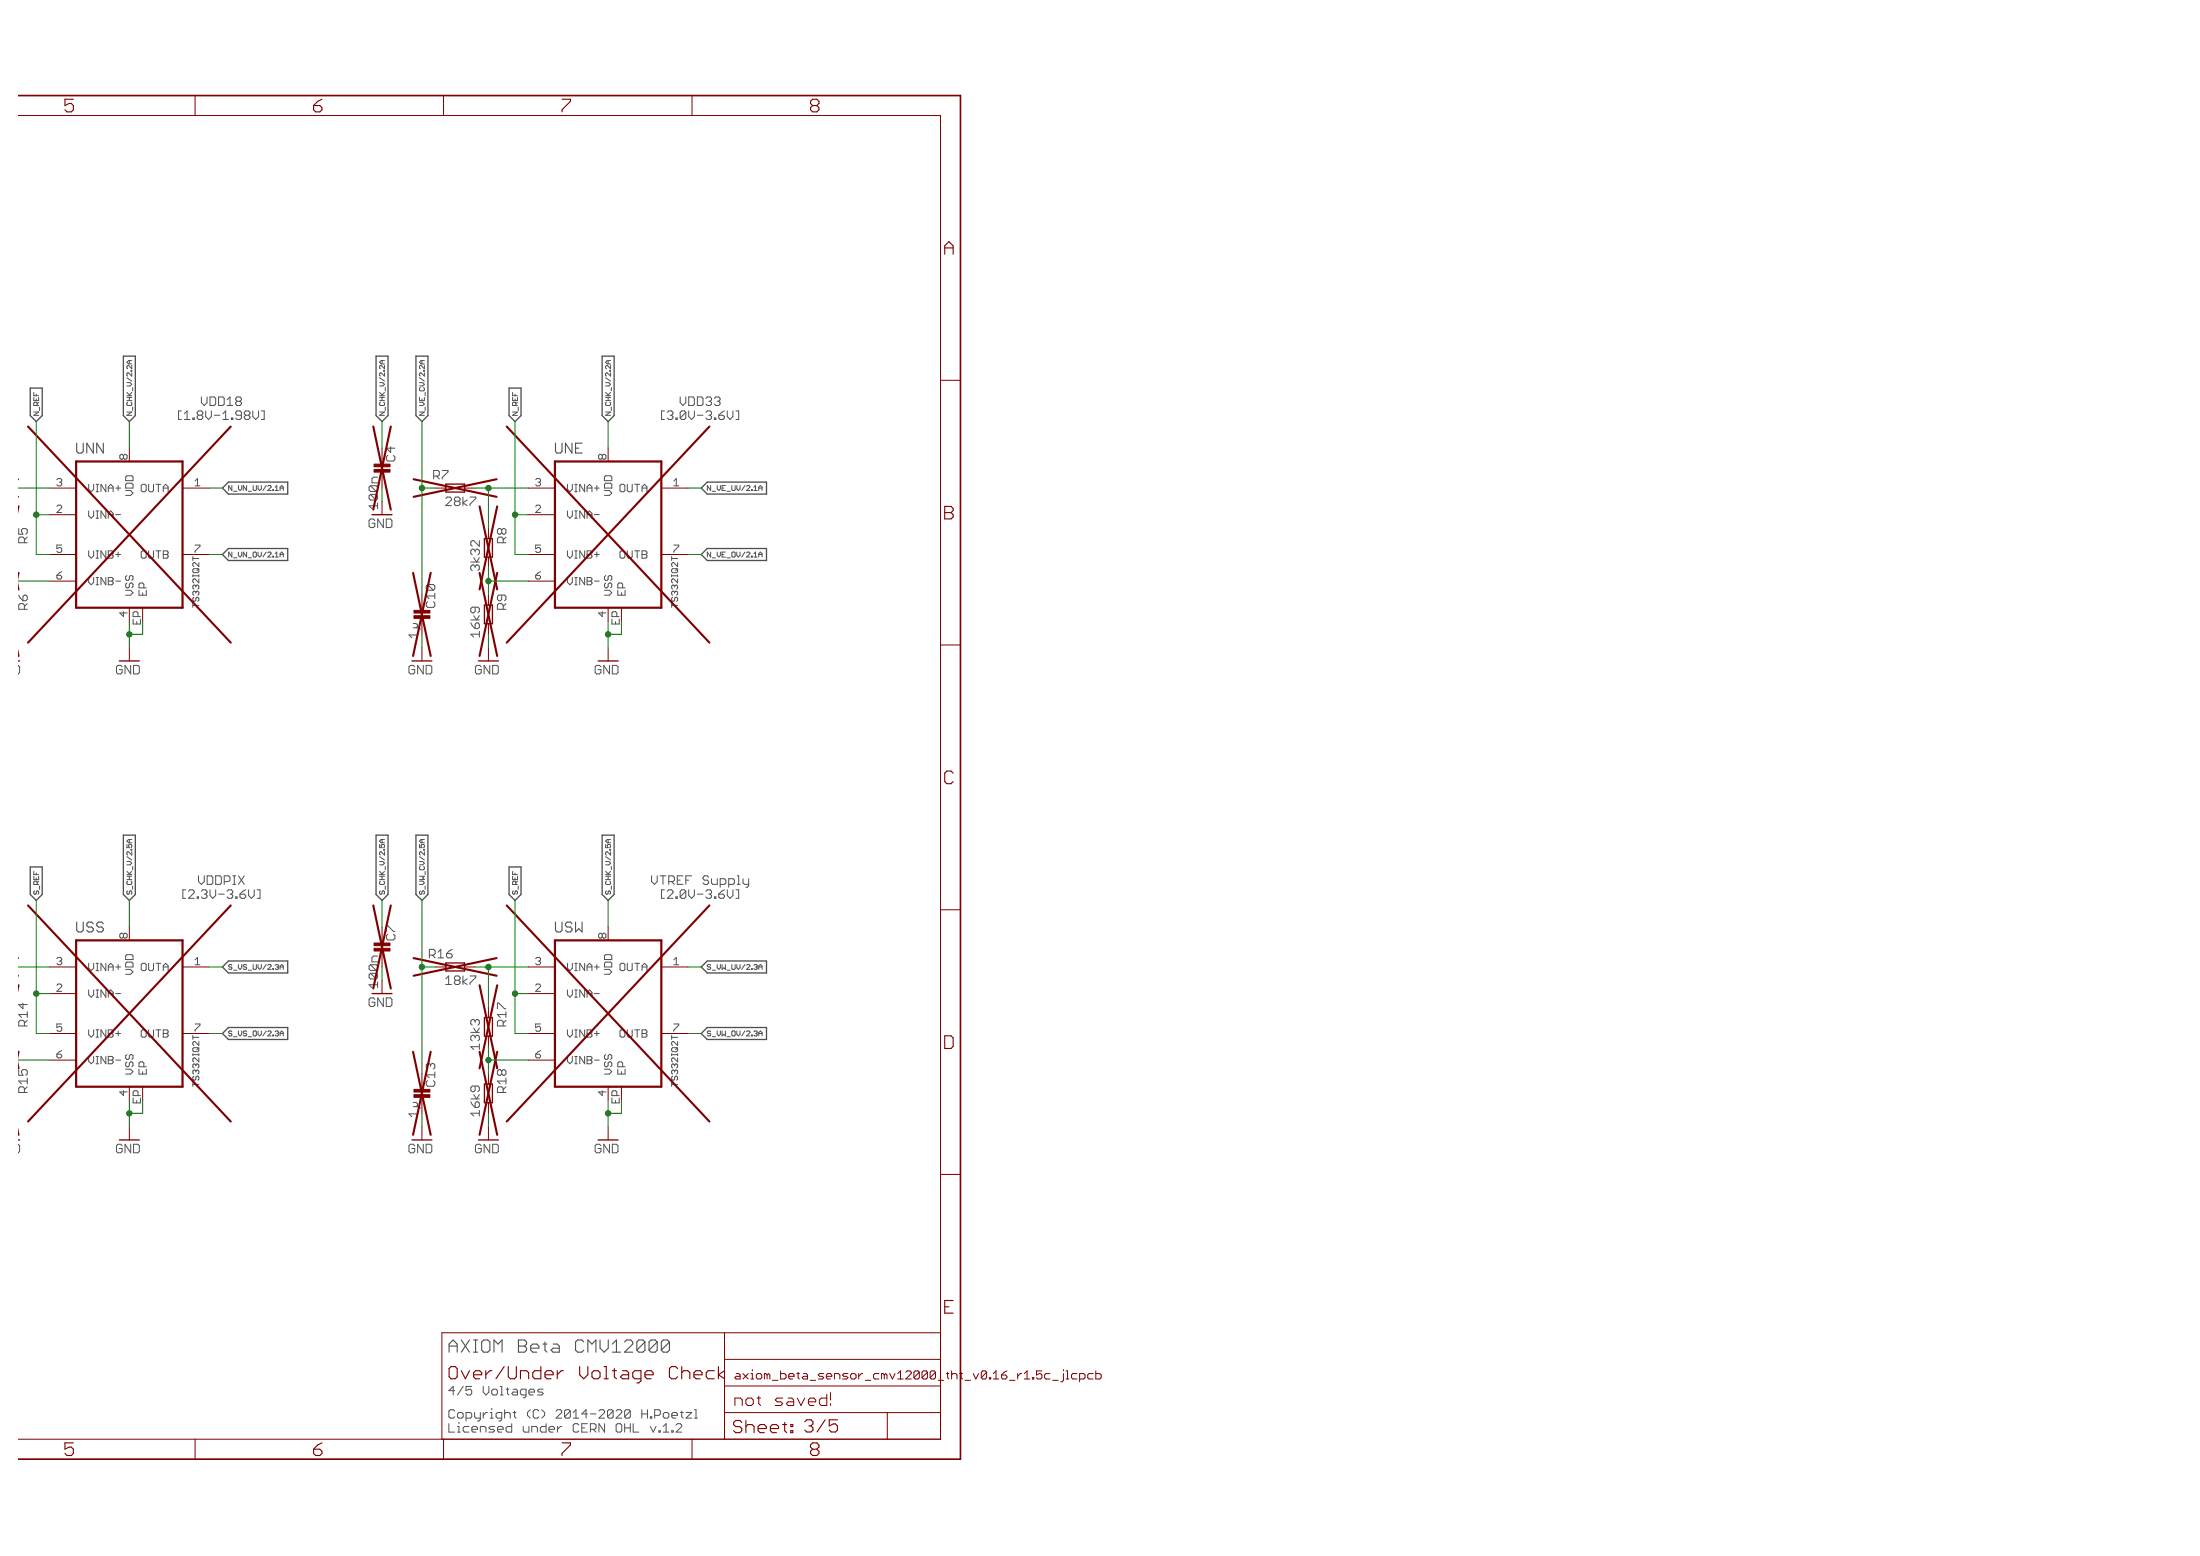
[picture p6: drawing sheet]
<svg xmlns="http://www.w3.org/2000/svg" width="420mm" height="297mm" viewBox="0 0 420 297" stroke-linecap="round" stroke-linejoin="round" font-family="sans-serif">
<path d="M127.5 255.8l.3 .4M127.8 256.2v1.5l-.3 .4M127.8 256.2l-1.5 1.5" fill="none" stroke="#505050" stroke-width=".21"/>
<g fill="none" stroke="#505050" stroke-width=".19">
<path d="M53.5 93.2h.6M53.8 92.7l.3 .3v.6M144.9 93.2h.6M145.2 92.7l.3 .3v.6M53.5 105.9h.6M53.8 105.4l.3 .3v.6M144.9 105.9h.6M145.2 105.4l.3 .3v.6M53.5 184.6h.6M53.5 197.3h.6M53.8 196.8l.3 .3v.7M53.8 184.1l.3 .3v.7"/>
<path d="M144.9 184.6h.6M144.9 197.3h.6M145.2 184.1l.3 .3v.7M145.2 196.8l.3 .3v.7M130.2 272v.3l-1.1 1.1h1.1"/>
</g>
<g fill="none" stroke="#505050" stroke-width=".25">
<path d="M5.8 74.1h2.3v5.2l-1.2 1.2-1.1-1.2zM23.6 68h2.2v11.3l-1.1 1.2-1.1-1.2zM71.8 68h2.3v11.3l-1.1 1.2-1.2-1.2zM79.4 68h2.3v11.3l-1.1 1.2-1.2-1.2zM97.2 74.1h2.3v5.2l-1.1 1.2-1.2-1.2zM115 68h2.3v11.3l-1.2 1.2-1.1-1.2zM43.6 92h11.3v2.3h-11.3l-1.1-1.1zM133.9 93.2l1.2-1.2h11.3v2.3h-11.3zM43.6 104.7h11.3v2.3h-11.3l-1.1-1.1zM133.9 105.9l1.2-1.2h11.3v2.3h-11.3zM23.6 159.4h2.2v11.4l-1.1 1.1-1.1-1.1zM71.8 159.4h2.3v11.4l-1.1 1.1-1.2-1.1z"/>
<path d="M79.4 159.4h2.3v11.4l-1.1 1.1-1.2-1.1zM115 159.4h2.3v11.4l-1.2 1.1-1.1-1.1zM5.8 165.5h2.3v5.3l-1.2 1.1-1.1-1.1zM97.2 165.5h2.3v5.3l-1.1 1.1-1.2-1.1zM42.5 197.3l1.1-1.1h11.3v2.2h-11.3zM42.5 184.6l1.1-1.1h11.3v2.2h-11.3zM133.9 184.6l1.2-1.1h11.3v2.2h-11.3zM133.9 197.3l1.2-1.1h11.3v2.2h-11.3z"/>
</g>
<g fill="none" stroke="#800000" stroke-width=".19">
<path d="M37.3 18.2v3.9M84.7 18.2v3.9M132.2 18.2v3.9M3.4 22.1h176.2v252.6h-176.2M179.6 72.6h3.8M9.5 93.2h5M9.5 98.3h5M24.7 85.6v2.5M34.9 93.2h5M73 90.1v3.1M73 95.7v2.6M83.1 93.2h2.1"/>
<path d="M88.7 93.2h2M100.9 93.2h5.1M100.9 98.3h5.1M116.1 85.6v2.5M126.3 93.2h5.1M9.5 105.9h5M9.5 110.9h5M34.9 105.9h5M93.3 100.8v2M93.3 106.4v2M93.3 113.5v2M93.3 119.1v2"/>
<path d="M100.9 105.9h5.1M100.9 110.9h5.1M126.3 105.9h5.1M24.7 123.6v2.6M80.6 123.6v2.6M93.3 123.6v2.6M116.1 123.6v2.6M179.6 123.1h3.8M24.7 177v2.5M116.1 177v2.5M179.6 173.7h3.8M9.5 184.6h5"/>
<path d="M9.5 189.7h5M9.5 197.3h5M34.9 184.6h5M34.9 197.3h5M73 181.5v3.1M73 187.1v2.6M83.1 184.6h2.1M88.7 184.6h2M93.3 192.2v2M93.3 197.8v2M100.9 184.6h5.1M100.9 189.7h5.1"/>
<path d="M100.9 197.3h5.1M126.3 184.6h5.1M126.3 197.3h5.1M9.5 202.4h5M24.7 215.1v2.5M80.6 215.1v2.5M93.3 204.9v2M93.3 210.5v2M93.3 215.1v2.5M100.9 202.4h5.1M116.1 215.1v2.5M179.6 224.2h3.8"/>
<path d="M138.4 254.4v5.1h41.2M179.6 254.4h-95.2v20.3M37.3 274.7v3.9M84.7 274.7v3.9M132.2 274.7v3.9M138.4 269.7h41.2M169.5 269.7v5M179.6 264.6h-41.2v10.1M210 262.2l.3 .3v.5l-.3 .2"/>
</g>
<path d="M14.5 88.1h20.4v27.9h-20.4zM106 88.1h20.3v27.9h-20.3zM14.5 179.5h20.4v28h-20.4zM106 179.5h20.3v28h-20.3z" fill="none" stroke="#800000" stroke-width=".42"/>
<g fill="none" stroke="#800000" stroke-width=".4">
<path d="M3.5 96.7l-.1 .4M5.4 81.4l38.7 41.3M44.1 81.4l-38.7 41.3M71.3 81.4l3.3 15.9M74.6 81.4l-3.3 15.9M79 91.5l15.8 3.3M91.6 96.7l3.4 15.8M94.8 91.5l-15.8 3.3M95 96.7l-3.4 15.8M96.8 81.4l38.7 41.3M135.5 81.4l-38.7 41.3M3.4 112.1l.1 .4"/>
<path d="M3.5 109.4l-.1 .4M78.9 109.4l3.4 15.8M82.3 109.4l-3.4 15.8M91.6 109.4l3.4 15.8M95 109.4l-3.4 15.8M3.4 124.8l.1 .4M5.4 172.8l38.7 41.3M44.1 172.8l-38.7 41.3M71.3 172.8l3.3 15.9M74.6 172.8l-3.3 15.9M96.8 172.8l38.7 41.3M135.5 172.8l-38.7 41.3"/>
<path d="M3.5 188.1l-.1 .4M79 182.9l15.8 3.4M91.6 188.1l3.4 15.8M94.8 182.9l-15.8 3.4M95 188.1l-3.4 15.8M3.4 216.2l.1 .4M3.5 200.8l-.1 .4M78.9 200.8l3.4 15.8M82.3 200.8l-3.4 15.8M91.6 200.8l3.4 15.8M95 200.8l-3.4 15.8"/>
</g>
<path d="M85.2 93.9v-1.5h3.5v1.5M92.5 102.8h1.5v3.6h-1.5zM92.5 115.5h1.5v3.6h-1.5zM85.2 185.4v-1.6h3.5v1.6M92.5 194.2h1.5v3.6h-1.5zM92.5 206.9h1.5v3.6h-1.5z" fill="none" stroke="#800000" stroke-width=".25"/>
<g fill="#800000" stroke="#800000" stroke-width=".19">
<path d="M71.4 89.6h3.1v.5h-3.1z"/>
<path d="M71.4 88.6h3.1v.5h-3.1z"/>
<path d="M71.4 181h3.1v.5h-3.1z"/>
<path d="M71.4 180h3.1v.5h-3.1z"/>
<path d="M79.1 117.5h3v.5h-3z"/>
<path d="M79.1 116.5h3v.5h-3z"/>
<path d="M79.1 209h3v.5h-3z"/>
<path d="M79.1 208h3v.5h-3z"/>
</g>
<path d="M3.4 18.2h180v260.4h-180" fill="none" stroke="#800000" stroke-width=".32"/>
<g fill="none" stroke="#008000" stroke-width=".19">
<path d="M3.4 93.2h6.1M6.9 80.5v25.4h2.6M6.9 98.3h2.6M24.7 80.5v5.1M39.9 93.2h2.6M73 80.5v5.1M73 93.2v2.5M80.6 80.5v33M80.6 93.2h2.5M90.7 93.2h10.2M93.3 93.2v7.6M98.4 80.5v25.4h2.5"/>
<path d="M98.4 98.3h2.5M116.1 80.5v5.1M131.4 93.2h2.5M3.4 110.9h6.1M24.7 118.6v5M27.2 118.6v2.5h-2.5M39.9 105.9h2.6M93.3 108.4v5.1M93.3 110.9h7.6M116.1 118.6v5M118.7 118.6v2.5h-2.6M131.4 105.9h2.5"/>
<path d="M80.6 121.1v2.5M93.3 121.1v2.5M6.9 171.9v25.4h2.6M24.7 171.9v5.1M73 171.9v5.1M80.6 171.9v33M98.4 171.9v25.4h2.5M116.1 171.9v5.1M3.4 184.6h6.1M6.9 189.7h2.6M39.9 184.6h2.6M39.9 197.3h2.6"/>
<path d="M73 184.6v2.5M80.6 184.6h2.5M90.7 184.6h10.2M93.3 184.6v7.6M93.3 199.8v5.1M98.4 189.7h2.5M131.4 184.6h2.5M131.4 197.3h2.5M3.4 202.4h6.1M24.7 210v5.1M27.2 210v2.5h-2.5M80.6 212.5v2.6"/>
<path d="M93.3 212.5v2.6M93.3 202.4h7.6M116.1 210v5.1M118.7 210v2.5h-2.6"/>
</g>
<g fill="#008000" stroke="#008000" stroke-width=".19">
<circle cx="116.1" cy="121.1" r=".51"/>
<circle cx="24.7" cy="212.5" r=".51"/>
<circle cx="116.1" cy="212.5" r=".51"/>
<circle cx="24.7" cy="121.1" r=".51"/>
<circle cx="93.3" cy="110.9" r=".51"/>
<circle cx="93.3" cy="93.2" r=".51"/>
<circle cx="80.6" cy="93.2" r=".51"/>
<circle cx="93.3" cy="184.6" r=".51"/>
<circle cx="93.3" cy="202.4" r=".51"/>
<circle cx="80.6" cy="184.6" r=".51"/>
<circle cx="6.9" cy="98.3" r=".51"/>
<circle cx="98.4" cy="98.3" r=".51"/>
<circle cx="98.4" cy="189.7" r=".51"/>
<circle cx="6.9" cy="189.7" r=".51"/>
</g>
<g font-size="3.7" fill="#800000">
<text x="12.2" y="21.4">5</text>
<text x="59.7" y="21.4">6</text>
<text x="107.2" y="21.4">7</text>
<text x="154.6" y="21.4">8</text>
<text x="180.3" y="48.6">A</text>
<text x="180.3" y="99.2">B</text>
<text x="180.3" y="149.7">C</text>
<text x="180.3" y="200.2">D</text>
<text x="180.3" y="250.8">E</text>
<text x="12.2" y="277.9">5</text>
<text x="59.7" y="277.9">6</text>
<text x="107.2" y="277.9">7</text>
<text x="154.6" y="277.9">8</text>
</g>
<text font-size="3.6" fill="#505050" x="85.5" y="258.2">AXIOM Beta CMV12000</text>
<g font-size="3.6" fill="#800000">
<text x="85.5" y="263.3">Over/Under Voltage Check</text>
<text x="139.8" y="273.6">Sheet: 3/5</text>
</g>
<text font-size="3.2" fill="#800000" x="140.1" y="268.4">not saved!</text>
<g font-size="2.9" fill="#505050">
<text x="14.4" y="86.6">UNN</text>
<text x="105.8" y="86.6">UNE</text>
<text x="14.4" y="178">USS</text>
<text x="105.8" y="178">USW</text>
</g>
<g font-size="2.5" fill="#505050">
<text x="38.5" y="77.5">VDD18</text>
<text x="130" y="77.5">VDD33</text>
<text x="33.3" y="80.2">[1.8V-1.98V]</text>
<text x="125.5" y="80.2">[3.0V-3.6V]</text>
<text x="82.7" y="91.5">R7</text>
<text x="72" y="96.6" transform="rotate(-90 72 96.6)">100n</text>
<text x="5.1" y="103.6" transform="rotate(-90 5.1 103.6)">R5</text>
<text x="96.5" y="103.6" transform="rotate(-90 96.5 103.6)">R8</text>
<text x="91.5" y="108.9" transform="rotate(-90 91.5 108.9)">3k32</text>
<text x="5.1" y="116.3" transform="rotate(-90 5.1 116.3)">R6</text>
<text x="96.5" y="116.3" transform="rotate(-90 96.5 116.3)">R9</text>
<text x="91.5" y="121.6" transform="rotate(-90 91.5 121.6)">16k9</text>
<text x="34" y="171.6">[2.3V-3.6V]</text>
<text x="37.8" y="168.9">VDDPIX</text>
<text x="124.7" y="168.9">VTREF Supply</text>
<text x="125.5" y="171.6">[2.0V-3.6V]</text>
<text x="82" y="182.9">R16</text>
<text x="72" y="188.1" transform="rotate(-90 72 188.1)">100n</text>
<text x="5.1" y="195.7" transform="rotate(-90 5.1 195.7)">R14</text>
<text x="96.5" y="195.7" transform="rotate(-90 96.5 195.7)">R17</text>
<text x="91.5" y="200.3" transform="rotate(-90 91.5 200.3)">13k3</text>
<text x="96.5" y="208.4" transform="rotate(-90 96.5 208.4)">R18</text>
<text x="91.5" y="213" transform="rotate(-90 91.5 213)">16k9</text>
<text x="85.5" y="266.4">4/5 Voltages</text>
<text x="85.5" y="270.8">Copyright (C) 2014-2020 H.Poetzl</text>
<text x="85.5" y="273.5">Licensed under CERN OHL v.1.2</text>
</g>
<g font-size="2.5" fill="#800000">
<text x="75.3" y="88.1" transform="rotate(-90 75.3 88.1)">C4</text>
<text x="70.2" y="100.8">GND</text>
<text x="85" y="96.6">28k7</text>
<text x="82.9" y="116" transform="rotate(-90 82.9 116)">C10</text>
<text x="79.6" y="121.6" transform="rotate(-90 79.6 121.6)">1µ</text>
<text x="-.9" y="128.7">GND</text>
<text x="22" y="128.7">GND</text>
<text x="77.9" y="128.7">GND</text>
<text x="90.6" y="128.7">GND</text>
<text x="113.4" y="128.7">GND</text>
<text x="75.3" y="179.5" transform="rotate(-90 75.3 179.5)">C7</text>
<text x="85" y="188">18k7</text>
<text x="70.2" y="192.2">GND</text>
<text x="5.1" y="208.4" transform="rotate(-90 5.1 208.4)">R15</text>
<text x="82.9" y="207.4" transform="rotate(-90 82.9 207.4)">C13</text>
<text x="79.6" y="213" transform="rotate(-90 79.6 213)">1µ</text>
<text x="-.9" y="220.1">GND</text>
<text x="22" y="220.1">GND</text>
<text x="77.9" y="220.1">GND</text>
<text x="90.6" y="220.1">GND</text>
<text x="113.4" y="220.1">GND</text>
</g>
<g font-size="2.3" fill="#800000">
<text x="140.1" y="263.3">axiom_beta_sensor_cmv12000_t</text>
<text x="179.8" y="263.3">ht_</text>
<text x="184.1" y="263.3">v0.16_r1.5c_jlcpcb</text>
</g>
<g font-size="2.1" fill="#505050">
<text x="24.2" y="87.7" transform="rotate(-90 24.2 87.7)">8</text>
<text x="115.6" y="87.7" transform="rotate(-90 115.6 87.7)">8</text>
<text x="10.7" y="92.8">3</text>
<text x="16.7" y="93.9">VINA+</text>
<text x="25.3" y="94.3" transform="rotate(-90 25.3 94.3)">VDD</text>
<text x="27.2" y="93.9">OUTA</text>
<text x="37" y="92.8">1</text>
<text x="102.2" y="92.8">3</text>
<text x="108.1" y="93.9">VINA+</text>
<text x="116.7" y="94.3" transform="rotate(-90 116.7 94.3)">VDD</text>
<text x="118.6" y="93.9">OUTA</text>
<text x="128.5" y="92.8">1</text>
<text x="10.7" y="97.9">2</text>
<text x="16.7" y="99">VINA-</text>
<text x="102.2" y="97.9">2</text>
<text x="108.1" y="99">VINA-</text>
<text x="10.7" y="105.5">5</text>
<text x="16.7" y="106.6">VINB+</text>
<text x="27.2" y="106.6">OUTB</text>
<text x="37" y="105.5">7</text>
<text x="102.2" y="105.5">5</text>
<text x="108.1" y="106.6">VINB+</text>
<text x="118.6" y="106.6">OUTB</text>
<text x="128.5" y="105.5">7</text>
<text x="10.7" y="110.6">6</text>
<text x="16.7" y="111.7">VINB-</text>
<text x="25.3" y="113.7" transform="rotate(-90 25.3 113.7)">VSS</text>
<text x="27.8" y="113.7" transform="rotate(-90 27.8 113.7)">EP</text>
<text x="102.2" y="110.6">6</text>
<text x="108.1" y="111.7">VINB-</text>
<text x="116.7" y="113.7" transform="rotate(-90 116.7 113.7)">VSS</text>
<text x="119.3" y="113.7" transform="rotate(-90 119.3 113.7)">EP</text>
<text x="24.2" y="117.7" transform="rotate(-90 24.2 117.7)">4</text>
<text x="115.6" y="117.7" transform="rotate(-90 115.6 117.7)">4</text>
<text x="24.2" y="179.2" transform="rotate(-90 24.2 179.2)">8</text>
<text x="115.6" y="179.2" transform="rotate(-90 115.6 179.2)">8</text>
<text x="10.7" y="184.2">3</text>
<text x="16.7" y="185.4">VINA+</text>
<text x="25.3" y="185.7" transform="rotate(-90 25.3 185.7)">VDD</text>
<text x="27.2" y="185.4">OUTA</text>
<text x="37" y="184.2">1</text>
<text x="102.2" y="184.2">3</text>
<text x="108.1" y="185.4">VINA+</text>
<text x="116.7" y="185.7" transform="rotate(-90 116.7 185.7)">VDD</text>
<text x="118.6" y="185.4">OUTA</text>
<text x="128.5" y="184.2">1</text>
<text x="10.7" y="189.3">2</text>
<text x="16.7" y="190.4">VINA-</text>
<text x="102.2" y="189.3">2</text>
<text x="108.1" y="190.4">VINA-</text>
<text x="10.7" y="196.9">5</text>
<text x="37" y="196.9">7</text>
<text x="102.2" y="196.9">5</text>
<text x="128.5" y="196.9">7</text>
<text x="10.7" y="202">6</text>
<text x="16.7" y="198">VINB+</text>
<text x="16.7" y="203.1">VINB-</text>
<text x="27.2" y="198">OUTB</text>
<text x="102.2" y="202">6</text>
<text x="108.1" y="198">VINB+</text>
<text x="108.1" y="203.1">VINB-</text>
<text x="118.6" y="198">OUTB</text>
<text x="24.2" y="209.1" transform="rotate(-90 24.2 209.1)">4</text>
<text x="25.3" y="205.1" transform="rotate(-90 25.3 205.1)">VSS</text>
<text x="27.8" y="205.1" transform="rotate(-90 27.8 205.1)">EP</text>
<text x="115.6" y="209.1" transform="rotate(-90 115.6 209.1)">4</text>
<text x="116.7" y="205.1" transform="rotate(-90 116.7 205.1)">VSS</text>
<text x="119.3" y="205.1" transform="rotate(-90 119.3 205.1)">EP</text>
</g>
<g font-size="2.1" fill="#800000">
<text x="26.7" y="119" transform="rotate(-90 26.7 119)">EP</text>
<text x="118.1" y="119" transform="rotate(-90 118.1 119)">EP</text>
<text x="26.7" y="210.4" transform="rotate(-90 26.7 210.4)">EP</text>
<text x="118.1" y="210.4" transform="rotate(-90 118.1 210.4)">EP</text>
</g>
<g font-size="1.8" fill="#505050">
<text x="37.9" y="116" transform="rotate(-90 37.9 116)">TS332IQ2T</text>
<text x="129.3" y="116" transform="rotate(-90 129.3 116)">TS332IQ2T</text>
<text x="37.9" y="207.4" transform="rotate(-90 37.9 207.4)">TS332IQ2T</text>
<text x="129.3" y="207.4" transform="rotate(-90 129.3 207.4)">TS332IQ2T</text>
</g>
<g font-size="1.4" fill="#505050">
<text x="7.3" y="79.3" transform="rotate(-90 7.3 79.3)">N_REF</text>
<text x="25" y="79.3" transform="rotate(-90 25 79.3)">N_CHK_V/2.2A</text>
<text x="73.3" y="79.3" transform="rotate(-90 73.3 79.3)">N_CHK_V/2.2A</text>
<text x="80.9" y="79.3" transform="rotate(-90 80.9 79.3)">N_VE_CV/2.2A</text>
<text x="98.7" y="79.3" transform="rotate(-90 98.7 79.3)">N_REF</text>
<text x="116.5" y="79.3" transform="rotate(-90 116.5 79.3)">N_CHK_V/2.2A</text>
<text x="43.5" y="93.7">N_VN_UV/2.1A</text>
<text x="134.9" y="93.7">N_VE_UV/2.1A</text>
<text x="43.5" y="106.4">N_VN_OV/2.1A</text>
<text x="134.9" y="106.4">N_VE_OV/2.1A</text>
<text x="7.3" y="170.7" transform="rotate(-90 7.3 170.7)">S_REF</text>
<text x="25" y="170.7" transform="rotate(-90 25 170.7)">S_CHK_V/2.5A</text>
<text x="73.3" y="170.7" transform="rotate(-90 73.3 170.7)">S_CHK_V/2.5A</text>
<text x="80.9" y="170.7" transform="rotate(-90 80.9 170.7)">S_VW_CV/2.5A</text>
<text x="98.7" y="170.7" transform="rotate(-90 98.7 170.7)">S_REF</text>
<text x="116.5" y="170.7" transform="rotate(-90 116.5 170.7)">S_CHK_V/2.5A</text>
<text x="43.5" y="185.1">S_VS_UV/2.3A</text>
<text x="134.9" y="185.1">S_VW_UV/2.3A</text>
<text x="43.5" y="197.8">S_VS_OV/2.3A</text>
<text x="134.9" y="197.8">S_VW_OV/2.3A</text>
</g>
</svg>
